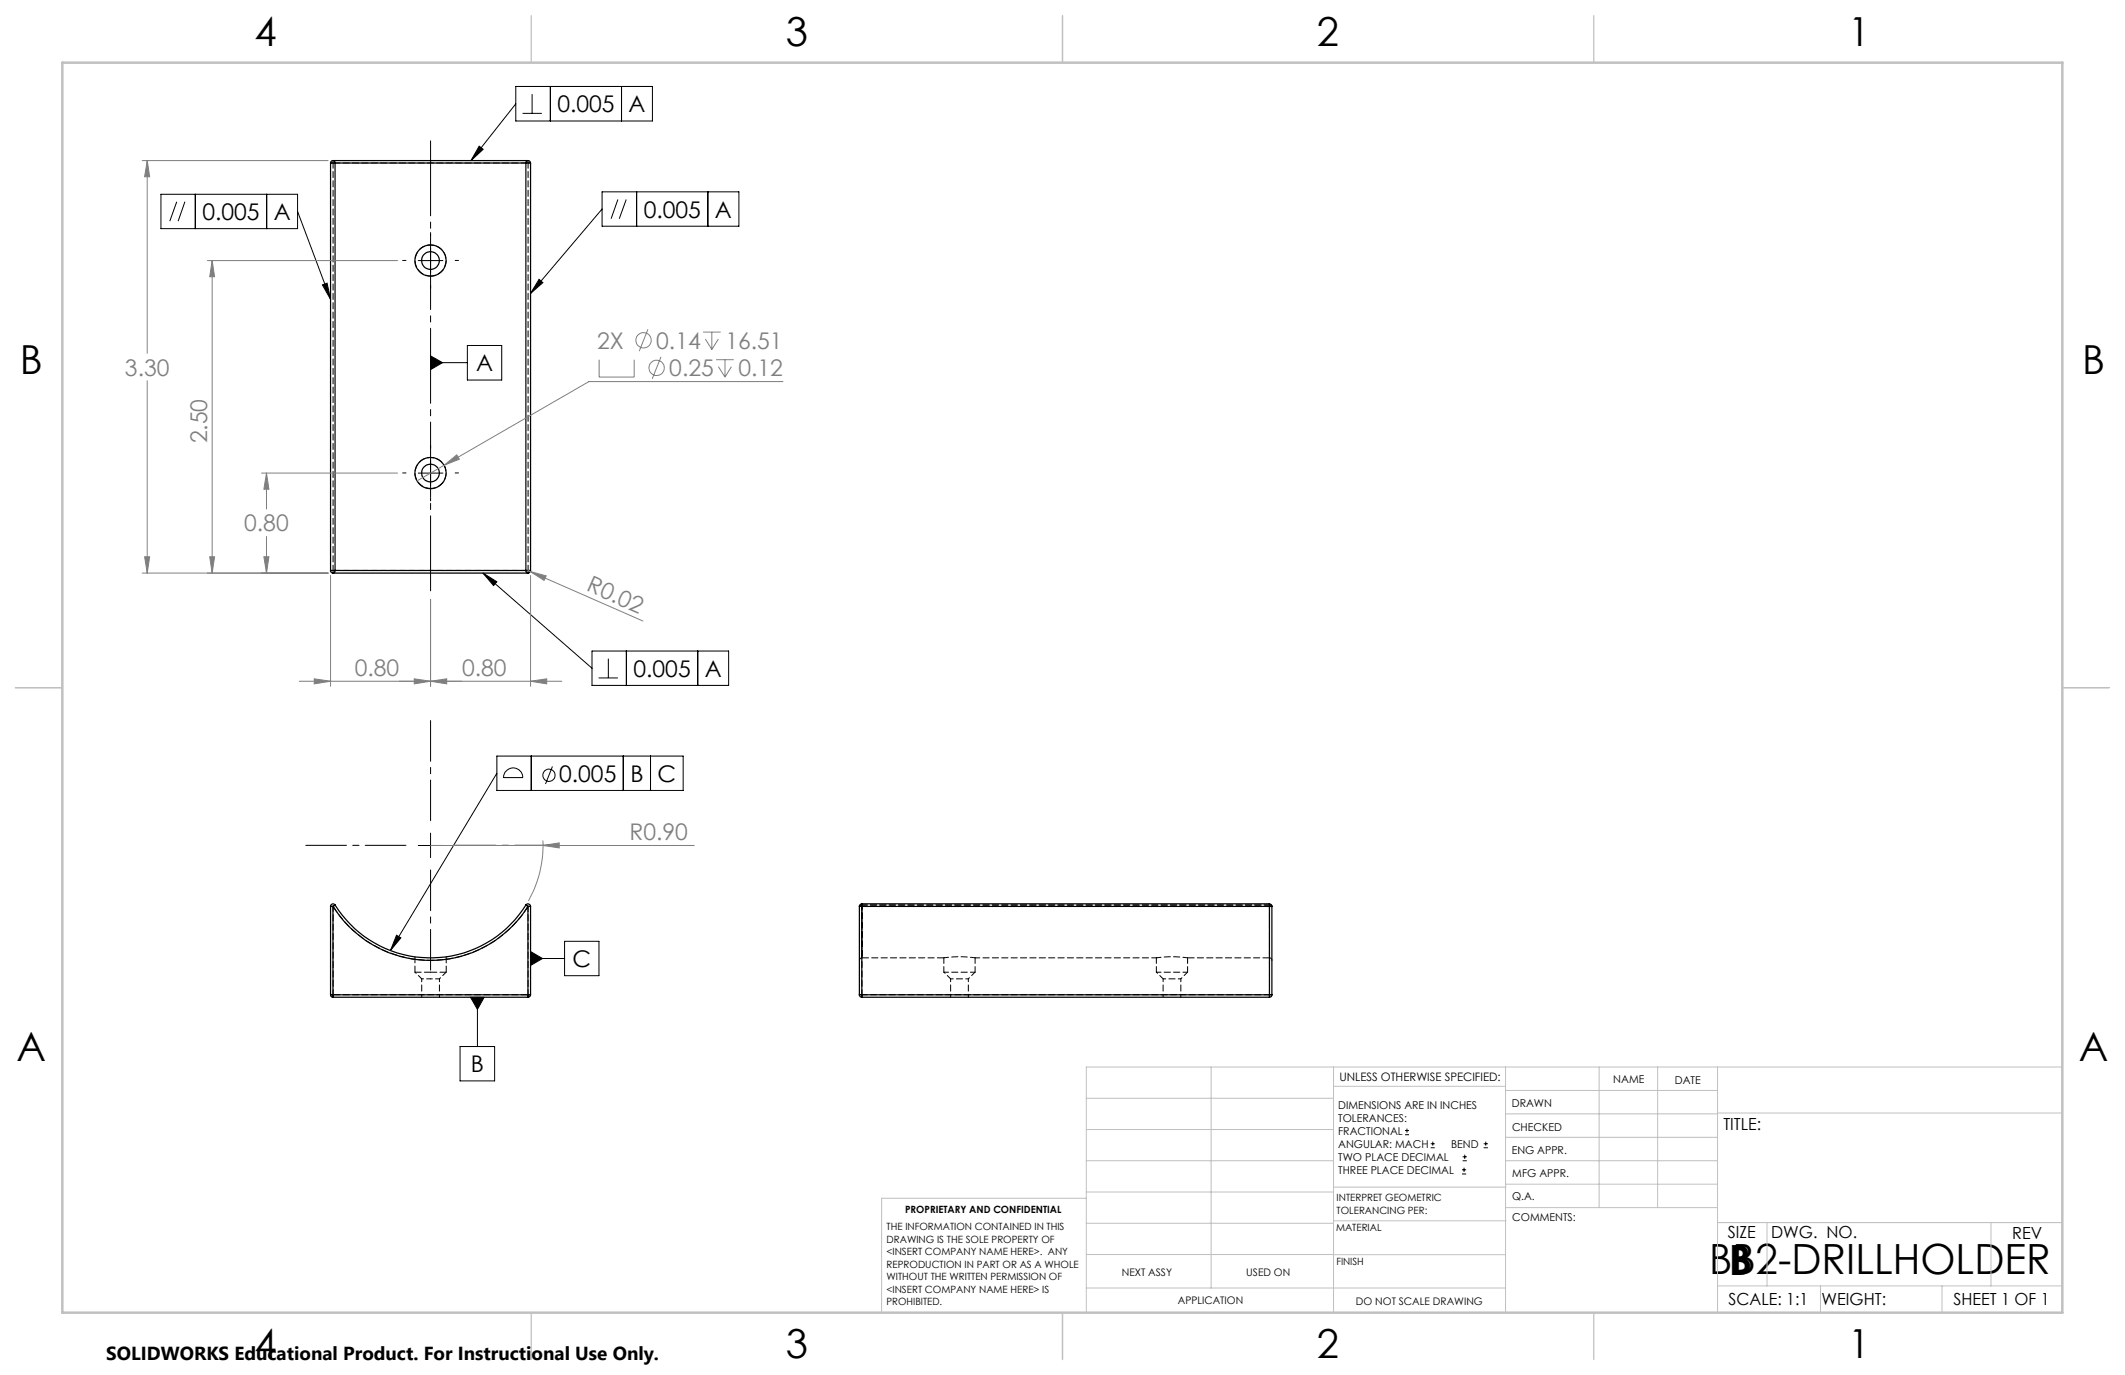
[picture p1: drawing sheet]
<svg xmlns="http://www.w3.org/2000/svg" width="432mm" height="279mm" viewBox="0 0 432 279" stroke-linecap="round" stroke-linejoin="round" font-family="sans-serif">
<g fill="none" stroke="#000" stroke-width=".25">
<path d="M67.2 33.1h.9M67.2 33.1v82.8M67.7 32.6l.3 .2 .1 .3M67.7 32.6l-.4 .2-.1 .3M67.7 32.6h39.6M68.1 33.1h38.8M68.1 33.1v82.8M106.9 33.1h.9M106.9 33.1v82.8M107.3 32.6l.3 .1 .2 .4M107.3 32.6l-.3 .1-.1 .4M107.8 33.1v82.8"/>
<path d="M67.2 115.9h.9M67.2 115.9v.3l.5 .3M67.7 116.5h39.6M68.1 115.9l-.1 .4-.3 .2M68.1 115.9h38.8M106.9 115.9h.9M106.9 115.9l.1 .4 .3 .2M107.8 115.9l-.2 .4-.3 .2M67.2 184.2h.5M67.2 184.2v17.9M67.7 184.2a23.4 23.4 0 0 0 39.6 0M67.7 184.2v17.9"/>
<path d="M68.1 183.9a22.9 22.9 0 0 0 38.8 0M68.1 183.9l-.4 .3M68.1 183.9a.5 .5 0 0 0-.6-.2 .5 .5 0 0 0-.3 .5M106.9 183.9l.4 .3M106.9 183.9a.52 .52 0 0 1 .5-.2 .52 .52 0 0 1 .4 .5M107.3 184.2h.5M107.3 184.2v17.9M107.8 184.2v17.9M174.6 184.2h.5M174.6 184.2v17.9M175.1 183.7l-.3 .1-.2 .4M175.1 183.7v.5"/>
<path d="M175.1 183.7h82.9M175.1 184.2v17.9M175.1 184.2h82.9M258 183.7l.4 .2v.3M258 184.2h.4M258 183.7v.5M258 184.2v17.9M258.4 184.2v17.9M67.2 202.1h.5M67.2 202.1l.1 .4 .4 .1M67.7 202.1v.5M67.7 202.1h39.6"/>
<path d="M67.7 202.6h39.6M107.3 202.1v.5M107.3 202.1h.5M107.8 202.1l-.2 .5h-.3M174.6 202.1l.2 .4 .3 .1M174.6 202.1h.5M175.1 202.1v.5M175.1 202.1h82.9M175.1 202.6h82.9M258 202.1h.4M258 202.1v.5M258.4 202.1l-.1 .4-.3 .1"/>
<circle cx="87.5" cy="52.9" r="1.81"/>
<circle cx="87.5" cy="53" r="3.2"/>
<circle cx="87.5" cy="96.1" r="1.81"/>
<circle cx="87.5" cy="96.1" r="3.2"/>
</g>
<g fill="none" stroke="#000" stroke-width=".2" stroke-dasharray="1.3 .6">
<path d="M67.7 33.1v-.5M67.7 33.1h-.5M107.3 33.1v-.5M107.8 33.1h-.5M67.7 115.9h-.5M67.7 116.4v-.5M107.3 116.4v-.5M107.8 115.9h-.5M67.7 184.2h-.5M67.7 184.2l.4-.3M84.3 197.6h3.2M84.3 194.4v3.2"/>
<path d="M87.5 197.6h3.2M90.7 197.6v-3.2M107.3 184.2l-.4-.3M107.3 184.2h.5M174.6 184.2h.6M175.2 183.9l-.6 .3M175.2 183.9v-.2M258 183.7v.2M258.5 184.2l-.5-.3M258.5 184.2h-.5M67.2 202.1h.5M67.7 202.6v-.5"/>
<path d="M107.3 202.6v-.5M107.8 202.1h-.5M174.6 202.1h.6M175.2 202.6v-.5M258 202.1h.5M258 202.6v-.5"/>
</g>
<path d="M85.7 198.9h1.8M87.5 198.9h1.8" fill="none" stroke="#000" stroke-width=".2" stroke-dasharray="1.3 .6" stroke-dashoffset=".9"/>
<path d="M107.3 33.1v82.8M67.7 115.9v-82.8M107.3 184.2v17.9M175.2 183.9h82.8M175.2 184.2h82.8M258 183.9h-82.8M258 184.2v17.9M67.7 202.1v-17.9M175.2 202.1v-17.9M258 202.1h-82.8" fill="none" stroke="#000" stroke-width=".2" stroke-dasharray="1.3 .6" stroke-dashoffset=".2"/>
<path d="M67.7 33.1h39.6M107.3 115.9h-39.6M67.7 184.2a23.4 23.4 0 0 0 39.6 0M175.2 194.6h16.6M241.3 194.6h16.7M107.3 202.1h-39.6" fill="none" stroke="#000" stroke-width=".2" stroke-dasharray="1.3 .6" stroke-dashoffset="-.1"/>
<path d="M84.3 197.6l1.4 1.3M89.3 198.9l1.3-1.3M191.8 197.6l1.4 1.3M196.8 198.9l1.3-1.3M235 197.6l1.3 1.3M239.9 198.9l1.4-1.3" fill="none" stroke="#000" stroke-width=".2" stroke-dasharray="1.3 .6" stroke-dashoffset="1"/>
<path d="M85.7 198.9v3.7M193.2 198.9h3.6M193.2 198.9v3.7M236.3 198.9h3.6M236.3 198.9v3.7M89.3 202.6v-3.7M196.8 202.6v-3.7M239.9 202.6v-3.7" fill="none" stroke="#000" stroke-width=".2" stroke-dasharray="1.3 .6" stroke-dashoffset=".7"/>
<path d="M87.5 56.1a3.1 3.1 0 0 0 2.8-4.6 3.1 3.1 0 0 0-5.4-.4 3.1 3.1 0 0 0 2.1 4.9l.5 .1M87.5 99.3a3.1 3.1 0 0 0 2.8-4.6 3.1 3.1 0 0 0-5.4-.4 3.1 3.1 0 0 0 2.1 4.9l.5 .1M191.8 197.6h6.3M191.8 194.6a22.9 22.9 0 0 1 6.3 0M198.1 194.6h36.9M235 197.6h6.3M235 194.6a22.9 22.9 0 0 1 6.3 0" fill="none" stroke="#000" stroke-width=".2" stroke-dasharray="1.3 .6" stroke-dashoffset=".3"/>
<path d="M174.6 195.1l.2-.3 .4-.2M175.2 183.9v10.7v-10.7M175.2 184.2v-.5v.2M258 183.9v10.7v-10.7M258 183.9v-.2v.5M258 194.6l.3 .2 .2 .3" fill="none" stroke="#000" stroke-width=".2" stroke-dasharray="1.3 .6" stroke-dashoffset=".4"/>
<path d="M191.8 194.6v3M198.1 197.6v-3M235 194.6v3M241.3 197.6v-3" fill="none" stroke="#000" stroke-width=".2" stroke-dasharray="1.3 .6" stroke-dashoffset=".1"/>
<g fill="none" stroke="#000" stroke-width=".2">
<path d="M104.8 17.6h27.8v7h-27.8zM108.1 19.1v3.9M111.8 17.6v7M126.3 17.6v7M32.7 39.5h27.8v7h-27.8zM39.7 39.5v7M54.2 39.5v7M97.4 29.7l.8 .6-2.5 2.3zM104.8 21.1l-9.1 11.5M106.2 23h3.9M122.3 39h27.8v7h-27.8zM129.4 39v7"/>
<path d="M143.8 39v7M35.9 41l-1.4 3.9M37.6 41l-1.4 3.9M60.5 43l6.7 17.8M65.5 57.9l1-.4 .7 3.3zM85 53h5M87.5 50.4v5.1M109.5 56.8l.8 .6-2.5 2.2zM122.3 42.5l-14.5 17.1M125.6 40.5l-1.4 3.9M127.2 40.5l-1.4 3.9M87.5 72.3l2.4 1.4-2.4 1.4z"/>
<path d="M87.5 73.7h7.5M95 70.2h7v7h-7zM85 96.1h5M87.5 93.6v5M98.1 116.5l2.9 1.7-.7 .8zM98.1 116.5l22.2 19.3M120.3 132.3h27.8v7h-27.8zM121.6 137.8h4M123.6 133.8v4M127.3 132.3v7M141.8 132.3v7M101 153.6h37.8v7h-37.8z"/>
<path d="M101 157.1l-21.7 36M102.7 156.9a1.95 1.95 0 0 1 2.2-.8 1.95 1.95 0 0 1 1.3 1.9h-3.9zM108 153.6v7M112.3 155.8l-1.5 3.5M126.6 153.6v7M132.2 153.6v7M85 171.8h5M87.5 169.3v5M80.6 190l.9 .6-2.2 2.5zM107.8 193.4l2.4 1.4-2.4 1.4zM107.8 194.8h6.9M114.7 191.3h7v7h-7z"/>
<path d="M93.5 212.7h7v6.9h-7zM95.6 202.6h2.8l-1.4 2.5zM97 202.6v10.1M285.5 230.6h.8M285.5 229.7h.8M285.9 229.3v.9M290.7 233.2h.8M290.7 232.4h.8M291.1 232v.8M297.1 238.5h.8M297.1 237.7h.8M297.2 235.9h.9"/>
<path d="M297.2 235.1h.9M297.5 237.3v.8M297.6 234.6v.9M301.5 233.2h.8M301.5 232.4h.8M301.9 232v.8"/>
<circle cx="111.5" cy="157.5" r="1.24"/>
</g>
<g fill="none" stroke="#808080" stroke-width=".2">
<path d="M28.9 32.6h37.8M29.9 32.6l.5 3.3h-1zM29.9 32.6v39.2M42.1 53h38.7M43.1 53l.5 3.2h-1zM43.1 53v63.5M29.9 77.4v39.1M121.7 73.1v3.5h7.2v-3.5M131.7 66.9l-1.8 4.5M134.3 72.5l-1.8 4.5M142.9 67.5h3.5M143.3 68.9l1.3 2.1"/>
<path d="M144.6 67.5v3.5M145.5 73.1h3.6M146 74.5l1.3 2.1M146 68.9l-1.4 2.1M147.3 73.1v3.5M148.6 74.5l-1.3 2.1M159.1 77.5h-39.4l-29.5 17M53.1 96.1h27.7M54.2 96.1l.4 3.3h-1zM54.2 96.1v7.3M90.2 94.5l2.6-2.1 .5 .9zM90.2 94.5l-5.5 3.2"/>
<path d="M28.9 116.5h37.8M29.4 113.1h1l-.5 3.4zM42.6 113.1h1l-.5 3.4zM53.6 113.1h1l-.4 3.4zM54.2 109v7.5M67.2 116.9v22.6M107.3 115.9l.4 .2M107.7 116.1l3.3 .9-.4 .9zM107.7 116.1l22.9 10.1M107.8 116.9v22.6M63.9 137.9l3.3 .5-3.3 .6zM84.2 137.9l3.3 .5-3.3 .6z"/>
<path d="M87.5 138.4l3.3-.5v1.1zM87.5 121.8v17.7M107.8 138.4l3.3-.5v1.1zM114.2 138.4h-53.4M87.5 171.8h53.6M110.3 170.8a22.8 22.8 0 0 1-2.9 12.3M110.3 171.8l3.3-.5v1z"/>
<circle cx="130.8" cy="69.1" r="1.55"/>
<circle cx="133.4" cy="74.7" r="1.55"/>
</g>
<path d="M87.5 27.9v92.9" fill="none" stroke="#000" stroke-width=".2" stroke-dasharray="15.2 1.3 1.3 1.3" stroke-dashoffset="-.7"/>
<path d="M82.5 52.9h-.7M87.5 47.9v-.7M87.5 57.9v.7M92.5 52.9h.7M82.5 96.1h-.7M87.5 91.1v-.7M92.5 96.1h.7M87.5 101.1v.7" fill="none" stroke="#000" stroke-width=".2" stroke-dasharray="15.2 1.3 1.3 1.3"/>
<path d="M82.5 171.8h-20.4M87.5 166.8v-20.4M87.5 176.8v20.3M92.5 171.8h20.4" fill="none" stroke="#000" stroke-width=".2" stroke-dasharray="15.2 1.3 1.3 1.3" stroke-dashoffset="7"/>
<g fill="none" stroke="#c0c0c0" stroke-width=".2">
<path d="M246.1 216.8v44.9M271 216.8v49.9M305.9 216.8v49.9M324.9 216.8v28.6M336.8 216.8v28.6M349 216.8v49.9M419.1 216.8h-198.4v49.9M220.7 235.9h50.3M220.7 229.5h50.3M220.7 223.2h50.3M271 220.7h34.9M305.9 231.1h43.1"/>
<path d="M305.9 226.3h43.1M305.9 221.6h43.1M305.9 235.9h43.1M349 226.2h70.1M220.7 248.6h50.3M220.7 242.2h50.3M220.7 254.9h50.3M220.7 243.5h-41.6v23.2M271 255h34.9M271 248.1h35M271 241.2h35M305.9 240.6h43.1"/>
<path d="M306 245.4h43M349 248.4h70.1M359.1 248.4v12.9M404.6 248.4v12.9M220.7 261.7h85.2M349 261.3h70.1M369.9 261.3v5.4M394.6 261.3v5.4"/>
</g>
<path d="M108 3.2v9.5M215.9 3.2v9.5M323.8 3.2v9.5M3.1 139.7h9.6M419.1 139.7h9.5M108 266.7v9.6M215.9 266.7v9.6M323.8 266.7v9.6" fill="none" stroke="#c0c0c0" stroke-width=".25"/>
<path d="M12.7 12.7h406.4v254h-406.4z" fill="none" stroke="#c0c0c0" stroke-width=".5"/>
<path d="M80.6 190l.9 .6-2.2 2.5zM95.6 202.6l1.4 2.5 1.4-2.5zM107.8 193.4l2.4 1.4-2.4 1.4zM65.5 57.9l1-.4 .7 3.3zM109.5 56.8l.8 .6-2.5 2.2zM97.4 29.7l.8 .6-2.5 2.3zM98.1 116.5l2.9 1.7-.7 .8zM87.5 72.3l2.4 1.4-2.4 1.4z" fill="#000"/>
<g fill="#808080">
<path d="M110.3 171.8l3.3-.5v1z"/>
<path d="M107.7 116.1l3.3 .9-.4 .9z"/>
<path d="M87.5 138.4l3.3-.5v1.1zM63.9 137.9l3.3 .5-3.3 .6z"/>
<path d="M29.4 113.1h1l-.5 3.4zM29.9 32.6l.5 3.3h-1zM53.6 113.1h1l-.4 3.4zM54.2 96.1l.4 3.3h-1zM90.2 94.5l3.1-1.2-.5-.9zM84.2 137.9l3.3 .5-3.3 .6zM107.8 138.4l3.3-.5v1.1z"/>
<path d="M42.6 113.1h1l-.5 3.4zM43.1 53l.5 3.2h-1z"/>
</g>
<g font-size="8.5">
<text x="347.3" y="258.9">BB2-DRILLHOLDER</text>
<text x="351.3" y="259">B</text>
</g>
<g font-size="8.1">
<text x="51.7" y="9.3">4</text>
<text x="159.7" y="9.3">3</text>
<text x="267.6" y="9.3">2</text>
<text x="375.6" y="9.3">1</text>
<text x="4" y="76">B</text>
<text x="423.1" y="76">B</text>
<text x="3.3" y="215.7">A</text>
<text x="422.4" y="215.7">A</text>
<text x="51.7" y="276">4</text>
<text x="159.7" y="276">3</text>
<text x="267.6" y="276">2</text>
<text x="375.6" y="276">1</text>
</g>
<g font-size="4.7">
<text x="113.3" y="22.8">0.005</text>
<text x="127.7" y="22.8">A</text>
<text x="41.1" y="44.7">0.005</text>
<text x="55.6" y="44.7">A</text>
<text x="130.8" y="44.2">0.005</text>
<text x="145.3" y="44.2">A</text>
<text x="96.7" y="75.5">A</text>
<text x="128.7" y="137.5">0.005</text>
<text x="143.2" y="137.5">A</text>
<text x="113.6" y="158.9">0.005</text>
<text x="128.1" y="158.9">B</text>
<text x="133.6" y="158.9">C</text>
<text x="116.3" y="196.5">C</text>
<text x="95.7" y="217.9">B</text>
</g>
<g font-size="4.7" fill="#808080">
<text x="121.4" y="70.8">2X</text>
<text x="133.4" y="70.8">0.14</text>
<text x="147.4" y="70.8">16.51</text>
<text x="25.4" y="76.3">3.30</text>
<text x="136" y="76.4">0.25</text>
<text x="150.1" y="76.4">0.12</text>
<text x="42.1" y="90.1" transform="rotate(-90 42.1 90.1)">2.50</text>
<text x="49.6" y="108">0.80</text>
<text x="119" y="120" transform="rotate(24 119 120)">R0.02</text>
<text x="72.1" y="137.4">0.80</text>
<text x="93.9" y="137.4">0.80</text>
<text x="127.9" y="170.8">R0.90</text>
</g>
<text font-size="3.8" x="21.6" y="276.3">SOLIDWORKS Educational Product. For Instructional Use Only.</text>
<g font-size="3.4">
<text x="350.2" y="229.5">TITLE:</text>
<text x="351.1" y="251.6">SIZE</text>
<text x="359.9" y="251.6">DWG. NO.</text>
<text x="408.9" y="251.7">REV</text>
<text x="351.2" y="265.2">SCALE: 1:1</text>
<text x="370.1" y="265.3">WEIGHT:</text>
<text x="396.9" y="265.2">SHEET 1 OF 1</text>
</g>
<text font-size="2.4" x="272.2" y="219.7">UNLESS OTHERWISE SPECIFIED:</text>
<g font-size="2.2">
<text x="327.8" y="220.1">NAME</text>
<text x="340.3" y="220.2">DATE</text>
<text x="271.9" y="225.3">DIMENSIONS ARE IN INCHES</text>
<text x="271.9" y="227.9">TOLERANCES:</text>
<text x="307.2" y="224.9">DRAWN</text>
<text x="271.9" y="230.6">FRACTIONAL</text>
<text x="271.9" y="233.2">ANGULAR: MACH</text>
<text x="294.9" y="233.2">BEND</text>
<text x="307.3" y="229.8">CHECKED</text>
<text x="271.9" y="235.9">TWO PLACE DECIMAL</text>
<text x="271.9" y="238.5">THREE PLACE DECIMAL</text>
<text x="307.2" y="234.5">ENG APPR.</text>
<text x="307.3" y="239.2">MFG APPR.</text>
<text x="307.3" y="243.9">Q.A.</text>
<text x="307.3" y="248.1">COMMENTS:</text>
</g>
<g font-size="2.1">
<text x="227.9" y="259.2">NEXT ASSY</text>
<text x="253.3" y="259.2">USED ON</text>
<text x="239.3" y="265">APPLICATION</text>
<text x="275.5" y="265.1">DO NOT SCALE DRAWING</text>
</g>
<g font-size="2">
<text x="271.6" y="244.1">INTERPRET GEOMETRIC</text>
<text x="180.2" y="250">THE INFORMATION CONTAINED IN THIS</text>
<text x="183.9" y="246.4">PROPRIETARY AND CONFIDENTIAL</text>
<text x="271.5" y="250.2">MATERIAL</text>
<text x="271.6" y="246.6">TOLERANCING PER:</text>
<text x="180.2" y="252.5">DRAWING IS THE SOLE PROPERTY OF</text>
<text x="180.2" y="255.1">&lt;INSERT COMPANY NAME HERE&gt;. ANY</text>
<text x="180.2" y="257.6">REPRODUCTION IN PART OR AS A WHOLE</text>
<text x="271.5" y="257">FINISH</text>
<text x="180.2" y="260.1">WITHOUT THE WRITTEN PERMISSION OF</text>
<text x="180.2" y="262.6">&lt;INSERT COMPANY NAME HERE&gt; IS</text>
<text x="180.2" y="265.2">PROHIBITED.</text>
</g>
</svg>
